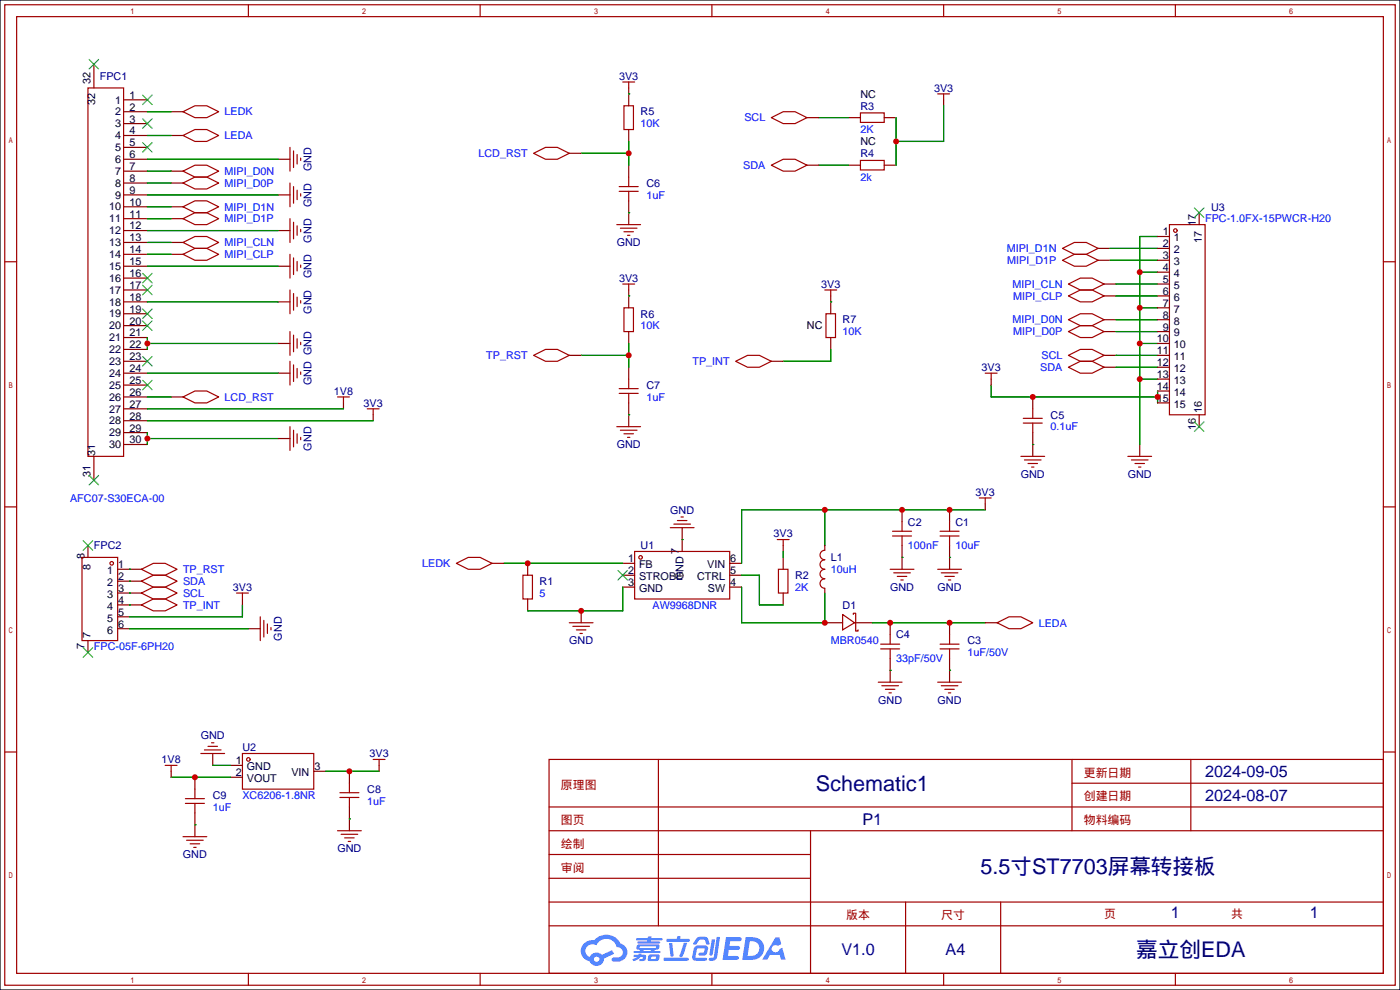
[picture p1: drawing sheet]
<svg xmlns="http://www.w3.org/2000/svg" width="299mm" height="212mm" viewBox="0 0 299 212" stroke-linecap="round" stroke-linejoin="round" font-family="sans-serif">
<path d="M0 0h299.2v211.6h-299.2z" fill="#fff" stroke="#000" stroke-width=".25"/>
<g fill="none" stroke="#a10000" stroke-width=".25">
<path d="M1 1h297.2v209.6h-297.2zM3.6 3.6h292.1v204.4h-292.1zM53.1 1v2.6M102.6 1v2.6M152.1 1v2.6M201.7 1v2.6M251.2 1v2.6M1 55.9h2.6M295.7 55.9h2.5M1 108.3h2.6M295.7 108.3h2.5M1 160.7h2.6"/>
<path d="M117.3 162.3h178.4v45.7h-178.4zM117.3 177.5h178.4M117.3 172.5h178.4M140.7 162.3v35.6M173.2 177.5v30.5M229.1 162.3v15.2M229.1 167.4h66.6M254.5 162.3v15.2M295.7 160.7h2.5M117.3 182.6h55.9M117.3 197.9h178.4M117.3 192.8h178.4"/>
<path d="M117.3 187.7h55.9M193.5 192.8v15.2M213.9 192.8v15.2M53.1 208v2.6M102.6 208v2.6M152.1 208v2.6M201.7 208v2.6M251.2 208v2.6"/>
</g>
<g fill="#5487ff">
<path d="M155.2 200.3h2.6a.48 .48 0 0 1 .7 .4 .48 .48 0 0 1-.6 .4h-1.8l-.2 1.1h1.9a.43 .43 0 0 1 .4 .4 .43 .43 0 0 1-.5 .4h-1.9l-.2 1.3h1.7a.45 .45 0 0 1 .5 .2 .45 .45 0 0 1-.1 .6h-3.3z"/>
<path d="M165.7 200.3h.9l.4 1.5-.8 .3a.84 .84 0 0 0-1.2 .3 .84 .84 0 0 0 .4 1.1 .84 .84 0 0 0 1.1-.4l.1-.2 .6-.3 .7 2.5h-1l-.2-1h-2.1l-.6 1h-1.1z"/>
<path d="M152.1 200.8h.7l-.5 3.1a.36 .36 0 0 1-.3 .3 .36 .36 0 0 1-.4-.3z"/>
<path d="M153.2 200.2h.7l-.6 4.3a1.13 1.13 0 0 1-1.8 .6l.2-.4h.7l.2-.2z"/>
<path d="M148.9 200.6l.6-.4h1a.77 .77 0 0 1 .9 .5l.3 1-.2 .2h-.5l-.3-.9-.2-.2-1 .1-.7 1-.6-.1-.1-.2z"/>
<path d="M148.4 202.4l.6-.3h1.7a.81 .81 0 0 1 .7 .5 .81 .81 0 0 1-.2 .8 .81 .81 0 0 1-.9 .8h-.7a.32 .32 0 0 1-.3-.3 .32 .32 0 0 1 .4-.3h.7l.2-.9-1.6 .1-.4 1.8 2.2 .1a.32 .32 0 0 1 .3 .4 .32 .32 0 0 1-.4 .2h-2.2l-.5-.3-.1-.5z"/>
<path d="M141.9 204.7h5a.33 .33 0 0 1 .3 .3 .33 .33 0 0 1-.3 .3h-4.9l-.2-.1z"/>
<path d="M146.1 201.5h.8l-.7 2a.98 .98 0 0 1-.7 1.1l-.3-.3z"/>
<path d="M143 201.6h.7l.3 2.5a.34 .34 0 0 1-.3 .4 .34 .34 0 0 1-.4-.3z"/>
<path d="M142.5 200.7h2.1l.3-.6h.6l-.1 .6h1.7a.32 .32 0 0 1 .4 .3 .32 .32 0 0 1-.4 .3h-4.5l-.2-.2z"/>
<path d="M135.5 204.1h.9l.1-.3h.6v.3h.8a.82 .82 0 0 1-.5 1.3h-.8v-.4l.7-.1 .1-.3a.68 .68 0 0 0-1 .4l-1.1 .4-.1-.4 .9-.5h-.7z"/>
<path d="M136 200.5h2.4l.1-.3h.7v.3h2.2l.2 .3-.2 .2h-2.3v.2h1.8l.2 .3-.2 .1h-4.5l-.1-.4h2l.1-.2h-2.3l-.1-.2z"/>
<path d="M159.4 200.3l-.8 4.9h1.7a2.5 2.5 0 0 0 3-2.5 2.5 2.5 0 0 0-3.1-2.4zM160.3 201.1a1.61 1.61 0 0 1 2 1.5 1.61 1.61 0 0 1-1.8 1.7h-.7z"/>
<path d="M136.2 202a.55 .55 0 0 0-.2 .8 .55 .55 0 0 0 .7 .2l.1 .3h-1.3v.3l5.4 .1 .3-.2-.2-.2h-1.2l.2-.3a.7 .7 0 0 0 .8-.3 .7 .7 0 0 0 0-.8l-4.2-.1zM136.8 202.3l3.3-.1 .1 .1-.2 .3h-3.2zM137.5 203h1.7l-.2 .3h-1.4z"/>
<path d="M138.6 204.2a1.05 1.05 0 0 0 0 1.2 2.91 2.91 0 0 0 2.2-.2 .98 .98 0 0 0 0-1.2h-1.6zM139.2 204.5l.9-.1 .1 .4-.2 .2-.8-.1z"/>
<path d="M124.9 201.6a2.23 2.23 0 0 0-.7 2.3 2.23 2.23 0 0 0 1.8 1.6 1.58 1.58 0 0 0 1.8 .9 1.58 1.58 0 0 0 1.3-1.5l2.2-1.1-.5-.7-2.1 1a1.65 1.65 0 0 0-2.7 .4 1.45 1.45 0 0 1-.8-1.9 1.45 1.45 0 0 1 2-.7l.3 .1a2.3 2.3 0 0 1 2.3-1.3 2.3 2.3 0 0 1 2 1.7 1.12 1.12 0 0 1 1.3 1 1.12 1.12 0 0 1-1.1 1.2h-.7a.45 .45 0 0 0-.6 .4 .45 .45 0 0 0 .5 .5 2.21 2.21 0 0 0 2.2-.5 2.21 2.21 0 0 0 .5-2.3 2.13 2.13 0 0 0-1.3-1.1 3.3 3.3 0 0 0-5.6-.7l-1.1 .1zM127 205a.57 .57 0 0 1 1.1 0 .57 .57 0 0 1-1.1 0z"/>
</g>
<g fill="none" stroke="#a10000" stroke-width=".25">
<path d="M18.8 18.8h7.6v78.7h-7.6zM133.1 17.5h2.5M134.4 17.5v1.3M39.1 23.9l2.6-1.3h2.5l2.5 1.3-2.5 1.2h-2.5zM39.1 29l2.6-1.3h2.5l2.5 1.3-2.5 1.2h-2.5zM39.1 36.6l2.6-1.3h2.5l2.5 1.3-2.5 1.2h-2.5zM39.1 39.1l2.6-1.3h2.5l2.5 1.3-2.5 1.3h-2.5zM62 31.5v5.1M62 39.1v5.1M62.7 32.3v3.5M62.7 39.9v3.5M63.5 33v2.1"/>
<path d="M64.3 33.8v.5M114 32.8l2.6-1.3h2.5l2.6 1.3-2.6 1.2h-2.5zM132.3 39.9h4.1M133.3 22.6h2.1v5.1h-2.1zM134.4 37.8v2.1M164.8 25.1l2.6-1.2h2.5l2.6 1.2-2.6 1.3h-2.5zM164.8 35.3l2.6-1.3h2.5l2.6 1.3-2.6 1.3h-2.5zM183.9 24.1h5.1v2.1h-5.1zM183.9 34.3h5.1v2h-5.1zM200.4 20.1h2.5M201.7 20.1v1.2M39.1 44.2l2.6-1.3h2.5l2.5 1.3-2.5 1.3h-2.5z"/>
<path d="M39.1 46.7l2.6-1.2h2.5l2.5 1.2-2.5 1.3h-2.5zM39.1 51.8l2.6-1.3h2.5l2.5 1.3-2.5 1.3h-2.5zM39.1 54.4l2.6-1.3h2.5l2.5 1.3-2.5 1.2h-2.5zM62 46.7v5.1M62 54.4v5M62.7 47.5v3.6M62.7 55.1v3.6M63.5 40.6v2.1M63.5 48.3v2M63.5 55.9v2M64.3 41.4v.5M64.3 49v.5"/>
<path d="M64.3 56.6v.6M131.8 48h5.1M132.3 40.9h4.1M132.6 48.8h3.5M133.3 49.5h2.1M134.1 50.3h.5M134.4 40.9v2M227.1 53.1l2.5-1.3h2.6l2.5 1.3-2.5 1.3h-2.6zM227.1 55.6l2.5-1.2h2.6l2.5 1.2-2.5 1.3h-2.6zM249.9 48h7.7v40.6h-7.7zM62 62v5.1M62 70.9v5"/>
<path d="M62 77.2v5.1M62.7 62.7v3.6M62.7 71.6v3.6M62.7 78v3.5M63.5 63.5v2M63.5 72.4v2M63.5 78.7v2.1M64.3 64.3v.5M64.3 73.2v.5M64.3 79.5v.5M114 75.9l2.6-1.2h2.5l2.6 1.2-2.6 1.3h-2.5zM133.1 60.7h2.5"/>
<path d="M133.3 65.8h2.1v5.1h-2.1zM134.4 60.7v1.3M157.2 77.2l2.6-1.3h2.5l2.5 1.3-2.5 1.3h-2.5zM176.3 62h2.5M176.5 67.1h2.1v5h-2.1zM177.5 62v1.2M210.6 79.8h2.5M211.8 79.8v1.2M228.3 60.7l2.6-1.3h2.5l2.6 1.3-2.6 1.3h-2.5zM228.3 63.2l2.6-1.2h2.5l2.6 1.2-2.6 1.3h-2.5zM228.3 68.3l2.6-1.2h2.5l2.6 1.2-2.6 1.3h-2.5zM228.3 70.9l2.6-1.3h2.5l2.6 1.3-2.6 1.2h-2.5z"/>
<path d="M228.3 75.9l2.6-1.2h2.5l2.6 1.2-2.6 1.3h-2.5zM228.3 78.5l2.6-1.3h2.5l2.6 1.3-2.6 1.3h-2.5zM39.1 84.8l2.6-1.2h2.5l2.5 1.2-2.5 1.3h-2.5zM62 91.2v5.1M62.7 91.9v3.6M63.5 92.7v2M64.3 93.5v.5M72.1 84.8h2.6M73.4 84.8v1.3M78.5 87.4h2.5M79.8 87.4v1.2M131.8 91.2h5.1"/>
<path d="M132.3 84.1h4.1M132.3 83.1h4.1M132.6 91.9h3.5M133.3 92.7h2.1M134.1 93.5h.5M134.4 81v2.1M134.4 84.1v2M218.2 97.5h5.1M218.7 90.4h4.1M218.7 89.4h4.1M218.9 98.3h3.6M219.7 99.1h2"/>
<path d="M220.5 99.8h.5M220.7 87.4v2M220.7 90.4v2.1M241 97.5h5.1M241.8 98.3h3.6M242.6 99.1h2M243.3 99.8h.5M17.5 119.1h7.6v17.8h-7.6zM135.6 117.9h20.4v10.1h-20.4zM143.3 112.8h5M144 112h3.6M144.8 111.3h2"/>
<path d="M145.5 110.5h.5M166.1 115.3h2.6M167.4 115.3v1.3M176.3 117.6a1.02 1.02 0 0 0-1 1 1.02 1.02 0 0 0 1 1 1.02 1.02 0 0 0-1 1.1 1.02 1.02 0 0 0 1 1 1.02 1.02 0 0 0-1 1 1.02 1.02 0 0 0 1 1 1.02 1.02 0 0 0-1 1 1.02 1.02 0 0 0 1 1M190.8 114.6h4M190.8 113.5h4M192.8 111.5v2M192.8 114.6v2M200.9 114.6h4.1M200.9 113.5h4.1M202.9 111.5v2M202.9 114.6v2"/>
<path d="M209.3 106.4h2.5M210.6 106.4v1.3M30.2 124.2l2.6-1.3h2.5l2.5 1.3-2.5 1.3h-2.5zM30.2 126.7l2.6-1.2h2.5l2.5 1.2-2.5 1.3h-2.5zM30.2 121.7l2.6-1.3h2.5l2.5 1.3-2.5 1.2h-2.5zM30.2 129.3l2.6-1.3h2.5l2.5 1.3-2.5 1.3h-2.5zM50.5 126.7h2.6M51.8 126.7v1.3M55.6 131.8v5.1M56.4 132.6v3.5M57.1 133.4v2M57.9 134.1v.5"/>
<path d="M97.5 120.4l2.6-1.3h2.5l2.6 1.3-2.6 1.3h-2.5zM111.8 122.9h2v5.1h-2zM121.7 133.1h5M122.4 133.9h3.6M123.2 134.6h2M124 135.4h.5M166.4 121.7h2v5h-2zM180.1 131.3l2.5 1.8-2.5 1.5zM182.4 131.3v-.2h.5v3.8h.5v-.3M188.2 138.7h4.1M188.2 137.7h4.1M190.2 135.6v2.1"/>
<path d="M190.2 138.7v2M190.2 121.7h5.1M191 122.4h3.6M191.8 123.2h2M192.5 124h.5M200.4 121.7h5.1M200.9 138.7h4.1M200.9 137.7h4.1M201.2 122.4h3.5M201.9 123.2h2.1M202.7 124h.5M202.9 135.6v2.1"/>
<path d="M202.9 138.7v2M213.1 133.1l2.5-1.3h2.6l2.5 1.3-2.5 1.3h-2.6zM44.4 159.5h2.1M45.2 158.8h.5M187.7 145.8h5.1M188.5 146.6h3.5M189.2 147.3h2.1M190 148.1h.5M200.4 145.8h5.1M201.2 146.6h3.5M201.9 147.3h2.1M202.7 148.1h.5"/>
<path d="M35.3 163.6h2.5M36.6 163.6v1.2M39.1 178.8h5.1M39.6 170.7h4.1M39.6 171.7h4.1M39.9 179.6h3.5M41.7 168.7v2M41.7 171.7v2M42.9 161h5.1M43.7 160.3h3.5M51.8 161h15.3v7.7h-15.3zM72.1 177.5h5.1"/>
<path d="M72.6 170.4h4.1M72.6 169.4h4.1M72.9 178.3h3.6M73.7 179.1h2M74.4 179.8h.5M74.7 167.4v2M74.7 170.4v2.1M79.8 162.3h2.5M81 162.3v1.3M40.6 180.3h2.1M41.4 181.1h.5"/>
<circle cx="251.2" cy="49.3" r=".38"/>
<circle cx="136.9" cy="119.1" r=".38"/>
<circle cx="23.9" cy="120.4" r=".38"/>
<circle cx="53.1" cy="162.3" r=".38"/>
</g>
<g fill="none" stroke="#870000" stroke-width=".25">
<path d="M20.1 13.7v5.1M134.4 18.8v3.8M26.4 21.3h5.1M26.4 23.9h5.1M26.4 26.4h5.1M26.4 29h5.1M26.4 31.5h5.1M26.4 34h5.1M26.4 36.6h5.1M26.4 39.1h5.1M36.6 23.9h2.5M36.6 29h2.5"/>
<path d="M36.6 36.6h2.5M36.6 39.1h2.5M59.4 34h2.6M121.7 32.8h2.5M134.4 27.7v2.5M134.4 35.3v2.5M172.5 25.1h2.5M172.5 35.3h2.5M181.4 25.1h2.5M181.4 35.3h2.5M189 25.1h2.5M189 35.3h2.5"/>
<path d="M201.7 21.3v1.3M26.4 41.7h5.1M26.4 44.2h5.1M26.4 46.7h5.1M26.4 49.3h5.1M26.4 51.8h5.1M26.4 54.4h5.1M26.4 56.9h5.1M26.4 59.4h5.1M36.6 44.2h2.5M36.6 46.7h2.5M36.6 51.8h2.5"/>
<path d="M36.6 54.4h2.5M59.4 41.7h2.6M59.4 49.3h2.6M59.4 56.9h2.6M134.4 42.9v5.1M234.7 53.1h2.5M234.7 55.6h2.5M247.4 53.1h2.5M247.4 55.6h2.5M247.4 50.5h2.5M247.4 58.2h2.5M256.3 45.5v2.5"/>
<path d="M26.4 62h5.1M26.4 64.5h5.1M26.4 67.1h5.1M26.4 69.6h5.1M26.4 72.1h5.1M26.4 74.7h5.1M26.4 77.2h5.1M26.4 79.8h5.1M59.4 64.5h2.6M59.4 79.8h2.6M59.4 73.4h2.6M121.7 75.9h2.5"/>
<path d="M134.4 62v3.8M134.4 70.9v2.5M134.4 78.5v2.5M164.8 77.2h2.6M177.5 63.2v3.9M177.5 72.1v2.6M236 60.7h2.5M236 63.2h2.5M236 68.3h2.5M236 70.9h2.5M236 75.9h2.5M236 78.5h2.5"/>
<path d="M247.4 73.4h2.5M247.4 60.7h2.5M247.4 63.2h2.5M247.4 68.3h2.5M247.4 70.9h2.5M247.4 75.9h2.5M247.4 78.5h2.5M247.4 65.8h2.5M20.1 97.5v5.1M26.4 82.3h5.1M26.4 84.8h5.1M26.4 87.4h5.1"/>
<path d="M26.4 89.9h5.1M26.4 95h5.1M26.4 92.5h5.1M36.6 84.8h2.5M59.4 93.7h2.6M73.4 86.1v1.3M79.8 88.6v1.3M134.4 86.1v5.1M211.8 81v1.3M220.7 84.8v2.6M220.7 92.5v5M243.6 95v2.5"/>
<path d="M247.4 81h2.5M247.4 83.6h2.5M247.4 86.1h2.5M256.3 88.6v2.6M18.8 116.6v2.5M145.8 112.8v5.1M167.4 116.6v1.3M167.4 119.1v2.6M176.3 116.6v1M192.8 109v2.5M192.8 116.6v5.1M202.9 109v2.5"/>
<path d="M202.9 116.6v5.1M210.6 107.7v1.3M18.8 136.9v2.5M25.1 121.7h5.1M25.1 124.2h5.1M25.1 126.7h5.1M25.1 129.3h5.1M25.1 131.8h2.6M25.1 134.4h2.6M51.8 128v1.3M53.1 134.4h2.5M105.2 120.4h2.5"/>
<path d="M112.8 120.4v2.5M112.8 128v2.6M124.2 130.6v2.5M133.1 120.4h2.5M133.1 122.9h2.5M133.1 125.5h2.5M156 120.4h2.5M156 122.9h2.5M156 125.5h2.5M167.4 126.7v2.6M176.3 133.1h3.8M176.3 125.7v1"/>
<path d="M182.6 133.1h3.8M190.2 133.1v2.5M202.9 133.1v2.5M210.6 133.1h2.5M190.2 140.7v5.1M202.9 140.7v5.1M36.6 164.8v1.3M41.7 166.1v2.6M41.7 173.7v5.1M45.5 161v2.6M49.3 163.6h2.5M49.3 166.1h2.5"/>
<path d="M67.1 164.8h2.5M74.7 164.8v2.6M74.7 172.5v5M81 163.6v1.2"/>
</g>
<g fill="none" stroke="#3c3" stroke-width=".25">
<path d="M19 12.7l2.1 2M21.1 12.7l-2.1 2M30.5 20.3l2 2.1M30.5 25.4l2 2M30.5 30.5l2 2M32.5 20.3l-2 2.1M32.5 25.4l-2 2M32.5 30.5l-2 2M30.5 58.4l2 2.1M32.5 58.4l-2 2.1M255.3 44.4l2 2.1M257.3 44.4l-2 2.1"/>
<path d="M30.5 61l2 2M30.5 66l2 2.1M30.5 68.6l2 2M30.5 76.2l2 2M32.5 61l-2 2M32.5 66l-2 2.1M32.5 68.6l-2 2M32.5 76.2l-2 2M30.5 81.3l2 2M32.5 81.3l-2 2M255.3 90.2l2 2M257.3 90.2l-2 2"/>
<path d="M17.8 115.6l2 2M19 101.6l2.1 2M19.8 115.6l-2 2M21.1 101.6l-2.1 2M17.8 138.4l2 2.1M19.8 138.4l-2 2.1M132.1 121.9l2 2.1M134.1 121.9l-2 2.1"/>
</g>
<g fill="none" stroke="#008700" stroke-width=".25">
<path d="M31.5 23.9h5.1M31.5 29h5.1M31.5 34h27.9M31.5 36.6h5.1M31.5 39.1h5.1M124.2 32.8h10.2M134.4 20.1h.1M134.4 30.2v5.1M175 25.1h6.4M175 35.3h6.4M191.5 25.1v10.2M201.7 22.6v7.6h-10.2"/>
<path d="M31.5 41.7h27.9M31.5 44.2h5.1M31.5 46.7h5.1M31.5 51.8h5.1M31.5 54.4h5.1M31.5 49.3h27.9M31.5 56.9h27.9M134.4 45.5h.1M237.2 53.1h10.2M237.2 55.6h10.2M243.6 58.2h3.8M247.4 50.5h-3.8v44.5"/>
<path d="M31.5 64.5h27.9M31.5 72.1v2.6M31.5 73.4h27.9M31.5 79.8h27.9M124.2 75.9h10.2M134.4 63.2h.1M134.4 73.4v5.1M177.5 64.5h.1M177.5 74.7v2.5h-10.1M238.5 60.7h8.9M238.5 63.2h8.9M238.5 68.3h8.9"/>
<path d="M238.5 70.9h8.9M238.5 75.9h8.9M238.5 78.5h8.9M243.6 73.4h3.8M243.6 65.8h3.8M31.5 92.5v2.5M31.5 93.7h27.9M31.5 84.8h5.1M31.5 87.4h41.9M31.5 89.9h48.3M134.4 88.6h.1M211.8 82.3v2.5h35.6"/>
<path d="M220.7 95h.1M243.6 81h3.8M247.4 83.6v2.5M145.8 115.3h.1M167.4 117.9v1.2M176.3 109v7.6M192.8 119.1h.1M202.9 119.1h.1M210.6 109h-52.1v11.4M27.7 124.2h.1M27.7 126.7h.1M27.7 121.7h.1"/>
<path d="M27.7 129.3h.1M27.7 134.4h25.4M51.8 129.3v2.5h-24.1M107.7 120.4h25.4M133.1 125.5v5.1h-20.3M158.5 125.5v7.6h17.8v-6.4M158.5 122.9h3.8v6.4h5.1M186.4 133.1h24.2M190.2 143.3h.1M202.9 143.3h.1M36.6 166.1h12.7M41.7 176.3h.1"/>
<path d="M45.5 163.6h3.8M69.6 164.8h11.4M74.7 175h.1"/>
</g>
<g fill="#c00">
<circle cx="176.3" cy="109" r=".63"/>
<circle cx="192.8" cy="109" r=".63"/>
<circle cx="202.9" cy="109" r=".63"/>
<circle cx="202.9" cy="133.1" r=".63"/>
<circle cx="190.2" cy="133.1" r=".63"/>
<circle cx="176.3" cy="133.1" r=".63"/>
<circle cx="112.8" cy="120.4" r=".63"/>
<circle cx="124.2" cy="130.6" r=".63"/>
<circle cx="31.5" cy="73.4" r=".63"/>
<circle cx="31.5" cy="93.7" r=".63"/>
<circle cx="191.5" cy="30.2" r=".63"/>
<circle cx="247.4" cy="84.8" r=".63"/>
<circle cx="220.7" cy="84.8" r=".63"/>
<circle cx="243.6" cy="81" r=".63"/>
<circle cx="243.6" cy="73.4" r=".63"/>
<circle cx="243.6" cy="65.8" r=".63"/>
<circle cx="243.6" cy="58.2" r=".63"/>
<circle cx="134.4" cy="32.8" r=".63"/>
<circle cx="134.4" cy="75.9" r=".63"/>
<circle cx="74.7" cy="164.8" r=".63"/>
<circle cx="41.7" cy="166.1" r=".63"/>
</g>
<g font-size="4.6" fill="#000080">
<text x="174.4" y="169">Schematic1</text>
<text x="209.5" y="186.8">5.5寸ST7703屏幕转接板</text>
<text x="242.8" y="204.6">嘉立创EDA</text>
</g>
<g font-size="3.5" fill="#000080">
<text x="257.6" y="166.1">2024-09-05</text>
<text x="257.6" y="171.1">2024-08-07</text>
<text x="184.3" y="176.2">P1</text>
<text x="250.2" y="196.3">1</text>
<text x="280" y="196.3">1</text>
<text x="179.8" y="204.2">V1.0</text>
<text x="202.1" y="204.2">A4</text>
</g>
<g font-size="2.5" fill="#a00000">
<text x="231.6" y="166">更新日期</text>
<text x="119.9" y="168.5">原理图</text>
<text x="231.6" y="171.1">创建日期</text>
<text x="119.9" y="176.1">图页</text>
<text x="231.6" y="176.1">物料编码</text>
<text x="119.9" y="181.2">绘制</text>
<text x="119.9" y="186.3">审阅</text>
<text x="180.8" y="196.5">版本</text>
<text x="201.2" y="196.5">尺寸</text>
<text x="236" y="196.2">页</text>
<text x="263.1" y="196.2">共</text>
</g>
<g font-size="2.3" fill="#000080">
<text x="21.3" y="17.1">FPC1</text>
<text x="132.3" y="17.1">3V3</text>
<text x="183.9" y="23.4">R3</text>
<text x="199.6" y="19.6">3V3</text>
<text x="136.9" y="24.7">R5</text>
<text x="183.9" y="33.6">R4</text>
<text x="66.6" y="36.6" transform="rotate(-90 66.6 36.6)">GND</text>
<text x="138.2" y="39.9">C6</text>
<text x="66.6" y="44.2" transform="rotate(-90 66.6 44.2)">GND</text>
<text x="258.8" y="45">U3</text>
<text x="66.6" y="51.8" transform="rotate(-90 66.6 51.8)">GND</text>
<text x="131.8" y="52.6">GND</text>
<text x="66.6" y="59.5" transform="rotate(-90 66.6 59.5)">GND</text>
<text x="132.3" y="60.2">3V3</text>
<text x="175.5" y="61.5">3V3</text>
<text x="66.6" y="67.1" transform="rotate(-90 66.6 67.1)">GND</text>
<text x="136.9" y="67.9">R6</text>
<text x="180.1" y="69.1">R7</text>
<text x="66.6" y="82.3" transform="rotate(-90 66.6 82.3)">GND GND</text>
<text x="138.2" y="83.1">C7</text>
<text x="209.8" y="79.3">3V3</text>
<text x="71.4" y="84.4">1V8</text>
<text x="77.7" y="86.9">3V3</text>
<text x="224.5" y="89.5">C5</text>
<text x="131.8" y="95.8">GND</text>
<text x="66.6" y="96.3" transform="rotate(-90 66.6 96.3)">GND</text>
<text x="208.5" y="106">3V3</text>
<text x="218.2" y="102.2">GND</text>
<text x="241" y="102.2">GND</text>
<text x="143.2" y="109.8">GND</text>
<text x="194.1" y="112.3">C2</text>
<text x="204.2" y="112.3">C1</text>
<text x="20.1" y="117.4">FPC2</text>
<text x="136.9" y="117.4">U1</text>
<text x="165.3" y="114.9">3V3</text>
<text x="177.5" y="119.9">L1</text>
<text x="115.3" y="125">R1</text>
<text x="169.9" y="123.7">R2</text>
<text x="49.8" y="126.3">3V3</text>
<text x="180.1" y="130.1">D1</text>
<text x="190.2" y="126.3">GND</text>
<text x="200.4" y="126.3">GND</text>
<text x="60.2" y="136.9" transform="rotate(-90 60.2 136.9)">GND</text>
<text x="121.6" y="137.7">GND</text>
<text x="191.5" y="136.4">C4</text>
<text x="206.8" y="137.7">C3</text>
<text x="187.7" y="150.4">GND</text>
<text x="200.4" y="150.4">GND</text>
<text x="42.9" y="158">GND</text>
<text x="51.8" y="160.6">U2</text>
<text x="79" y="161.8">3V3</text>
<text x="34.5" y="163.1">1V8</text>
<text x="45.5" y="170.7">C9</text>
<text x="78.5" y="169.5">C8</text>
<text x="39.1" y="183.4">GND</text>
<text x="72.1" y="182.2">GND</text>
</g>
<g font-size="2.3">
<text x="19.3" y="18" transform="rotate(-90 19.3 18)">32</text>
<text x="20.4" y="22.4" transform="rotate(-90 20.4 22.4)">32</text>
<text x="24.6" y="22.1">1</text>
<text x="27.7" y="21.1">1</text>
<text x="27.7" y="23.6">2</text>
<text x="183.9" y="20.9">NC</text>
<text x="24.6" y="24.7">2</text>
<text x="24.6" y="27.2">3</text>
<text x="24.6" y="29.7">4</text>
<text x="27.7" y="26.2">3</text>
<text x="27.7" y="28.7">4</text>
<text x="24.6" y="32.3">5</text>
<text x="24.6" y="34.8">6</text>
<text x="27.7" y="31.3">5</text>
<text x="27.7" y="33.8">6</text>
<text x="183.9" y="31">NC</text>
<text x="24.6" y="37.4">7</text>
<text x="24.6" y="39.9">8</text>
<text x="27.7" y="36.3">7</text>
<text x="27.7" y="38.9">8</text>
<text x="27.7" y="41.4">9</text>
<text x="23.3" y="45">10</text>
<text x="23.3" y="47.5">11</text>
<text x="24.6" y="42.4">9</text>
<text x="27.7" y="44">10</text>
<text x="27.7" y="46.5">11</text>
<text x="23.3" y="50.1">12</text>
<text x="23.3" y="52.6">13</text>
<text x="27.7" y="49">12</text>
<text x="27.7" y="51.6">13</text>
<text x="248.5" y="50.3">1</text>
<text x="248.5" y="52.9">2</text>
<text x="250.9" y="51.6">1</text>
<text x="255.6" y="48.4" transform="rotate(-90 255.6 48.4)">17</text>
<text x="256.8" y="52" transform="rotate(-90 256.8 52)">17</text>
<text x="23.3" y="55.1">14</text>
<text x="23.3" y="57.7">15</text>
<text x="27.7" y="54.1">14</text>
<text x="27.7" y="56.7">15</text>
<text x="27.7" y="59.2">16</text>
<text x="248.5" y="55.4">3</text>
<text x="248.5" y="57.9">4</text>
<text x="250.9" y="54.1">2</text>
<text x="250.9" y="56.7">3</text>
<text x="250.9" y="59.2">4</text>
<text x="23.3" y="60.2">16</text>
<text x="23.3" y="62.8">17</text>
<text x="23.3" y="65.3">18</text>
<text x="27.7" y="61.7">17</text>
<text x="27.7" y="64.3">18</text>
<text x="248.5" y="60.5">5</text>
<text x="248.5" y="63">6</text>
<text x="248.5" y="65.6">7</text>
<text x="250.9" y="61.7">5</text>
<text x="250.9" y="64.3">6</text>
<text x="23.3" y="67.8">19</text>
<text x="23.3" y="70.4">20</text>
<text x="27.7" y="66.8">19</text>
<text x="27.7" y="69.4">20</text>
<text x="27.7" y="71.9">21</text>
<text x="172.5" y="70.4">NC</text>
<text x="248.5" y="68.1">8</text>
<text x="248.5" y="70.6">9</text>
<text x="250.9" y="66.8">7</text>
<text x="250.9" y="69.4">8</text>
<text x="250.9" y="71.9">9</text>
<text x="23.3" y="72.9">21</text>
<text x="23.3" y="75.5">22</text>
<text x="27.7" y="74.4">22</text>
<text x="27.7" y="77">23</text>
<text x="247.2" y="73.2">10</text>
<text x="247.2" y="75.7">11</text>
<text x="250.9" y="74.4">10</text>
<text x="250.9" y="77">11</text>
<text x="23.3" y="78">23</text>
<text x="23.3" y="80.5">24</text>
<text x="23.3" y="83.1">25</text>
<text x="27.7" y="79.5">24</text>
<text x="27.7" y="82.1">25</text>
<text x="247.2" y="78.3">12</text>
<text x="247.2" y="80.8">13</text>
<text x="247.2" y="83.3">14</text>
<text x="250.9" y="79.5">12</text>
<text x="250.9" y="82.1">13</text>
<text x="23.3" y="85.6">26</text>
<text x="23.3" y="88.2">27</text>
<text x="27.7" y="84.6">26</text>
<text x="27.7" y="87.1">27</text>
<text x="27.7" y="89.7">28</text>
<text x="247.2" y="85.9">15</text>
<text x="250.9" y="84.6">14</text>
<text x="250.9" y="87.1">15</text>
<text x="256.8" y="88.2" transform="rotate(-90 256.8 88.2)">16</text>
<text x="23.3" y="90.7">28</text>
<text x="23.3" y="95.8">30</text>
<text x="23.3" y="93.2">29</text>
<text x="27.7" y="94.8">30</text>
<text x="27.7" y="92.2">29</text>
<text x="255.6" y="91.8" transform="rotate(-90 255.6 91.8)">16</text>
<text x="19.3" y="101.9" transform="rotate(-90 19.3 101.9)">31</text>
<text x="20.4" y="97.5" transform="rotate(-90 20.4 97.5)">31</text>
<text x="18.1" y="119.5" transform="rotate(-90 18.1 119.5)">8</text>
<text x="145.1" y="118.3" transform="rotate(-90 145.1 118.3)">7</text>
<text x="19.3" y="121.8" transform="rotate(-90 19.3 121.8)">8</text>
<text x="22.9" y="122.7">1</text>
<text x="22.9" y="125.2">2</text>
<text x="25.3" y="121.4">1</text>
<text x="25.3" y="124">2</text>
<text x="134.2" y="120.2">1</text>
<text x="134.2" y="122.7">2</text>
<text x="134.2" y="125.2">3</text>
<text x="136.6" y="121.4">FB</text>
<text x="136.6" y="124">STROBE</text>
<text x="146.1" y="124" transform="rotate(-90 146.1 124)">GND</text>
<text x="149" y="124">CTRL</text>
<text x="151.2" y="121.4">VIN</text>
<text x="156.1" y="125.2">4</text>
<text x="156.1" y="122.7">5</text>
<text x="156.1" y="120.2">6</text>
<text x="22.9" y="127.8">3</text>
<text x="22.9" y="130.3">4</text>
<text x="25.3" y="126.5">3</text>
<text x="25.3" y="129.1">4</text>
<text x="25.3" y="131.6">5</text>
<text x="136.6" y="126.5">GND</text>
<text x="151.3" y="126.5">SW</text>
<text x="19.3" y="136.5" transform="rotate(-90 19.3 136.5)">7</text>
<text x="22.9" y="132.9">5</text>
<text x="22.9" y="135.4">6</text>
<text x="25.3" y="134.1">6</text>
<text x="18.1" y="138.8" transform="rotate(-90 18.1 138.8)">7</text>
<text x="50.4" y="163.3">1</text>
<text x="50.4" y="165.9">2</text>
<text x="52.8" y="164.6">GND</text>
<text x="52.8" y="167.2">VOUT</text>
<text x="62.3" y="165.9">VIN</text>
<text x="67.2" y="164.6">3</text>
</g>
<g font-size="2.3" fill="#00f">
<text x="48" y="24.7">LEDK</text>
<text x="48" y="29.8">LEDA</text>
<text x="136.9" y="27.2">10K</text>
<text x="159.1" y="26">SCL</text>
<text x="183.9" y="28.5">2K</text>
<text x="102.3" y="33.6">LCD_RST</text>
<text x="48" y="37.4">MIPI_D0N</text>
<text x="48" y="39.9">MIPI_D0P</text>
<text x="158.8" y="36.1">SDA</text>
<text x="183.9" y="38.7">2k</text>
<text x="48" y="45">MIPI_D1N</text>
<text x="48" y="47.5">MIPI_D1P</text>
<text x="138.2" y="42.5">1uF</text>
<text x="257.6" y="47.5">FPC-1.0FX-15PWCR-H20</text>
<text x="48" y="52.6">MIPI_CLN</text>
<text x="215.2" y="53.9">MIPI_D1N</text>
<text x="48" y="55.2">MIPI_CLP</text>
<text x="215.3" y="56.4">MIPI_D1P</text>
<text x="216.4" y="61.5">MIPI_CLN</text>
<text x="216.6" y="64.1">MIPI_CLP</text>
<text x="136.9" y="70.4">10K</text>
<text x="180.1" y="71.7">10K</text>
<text x="216.4" y="69.1">MIPI_D0N</text>
<text x="216.6" y="71.7">MIPI_D0P</text>
<text x="103.9" y="76.8">TP_RST</text>
<text x="222.6" y="76.8">SCL</text>
<text x="148" y="78">TP_INT</text>
<text x="222.3" y="79.3">SDA</text>
<text x="48" y="85.6">LCD_RST</text>
<text x="138.2" y="85.6">1uF</text>
<text x="224.5" y="92">0.1uF</text>
<text x="15" y="107.2">AFC07-S30ECA-00</text>
<text x="194.1" y="117.4">100nF</text>
<text x="204.2" y="117.4">10uF</text>
<text x="39.1" y="125">SDA</text>
<text x="39.1" y="122.5">TP_RST</text>
<text x="90.2" y="121.2">LEDK</text>
<text x="177.5" y="122.5">10uH</text>
<text x="39.1" y="127.6">SCL</text>
<text x="39.1" y="130.1">TP_INT</text>
<text x="115.3" y="127.6">5</text>
<text x="139.4" y="130.1">AW9968DNR</text>
<text x="169.9" y="126.3">2K</text>
<text x="177.5" y="137.7">MBR0540</text>
<text x="222" y="133.9">LEDA</text>
<text x="20.1" y="139">FPC-05F-6PH20</text>
<text x="191.5" y="141.5">33pF/50V</text>
<text x="206.8" y="140.3">1uF/50V</text>
<text x="45.5" y="173.3">1uF</text>
<text x="51.8" y="170.7">XC6206-1.8NR</text>
<text x="78.5" y="172">1uF</text>
</g>
</svg>
